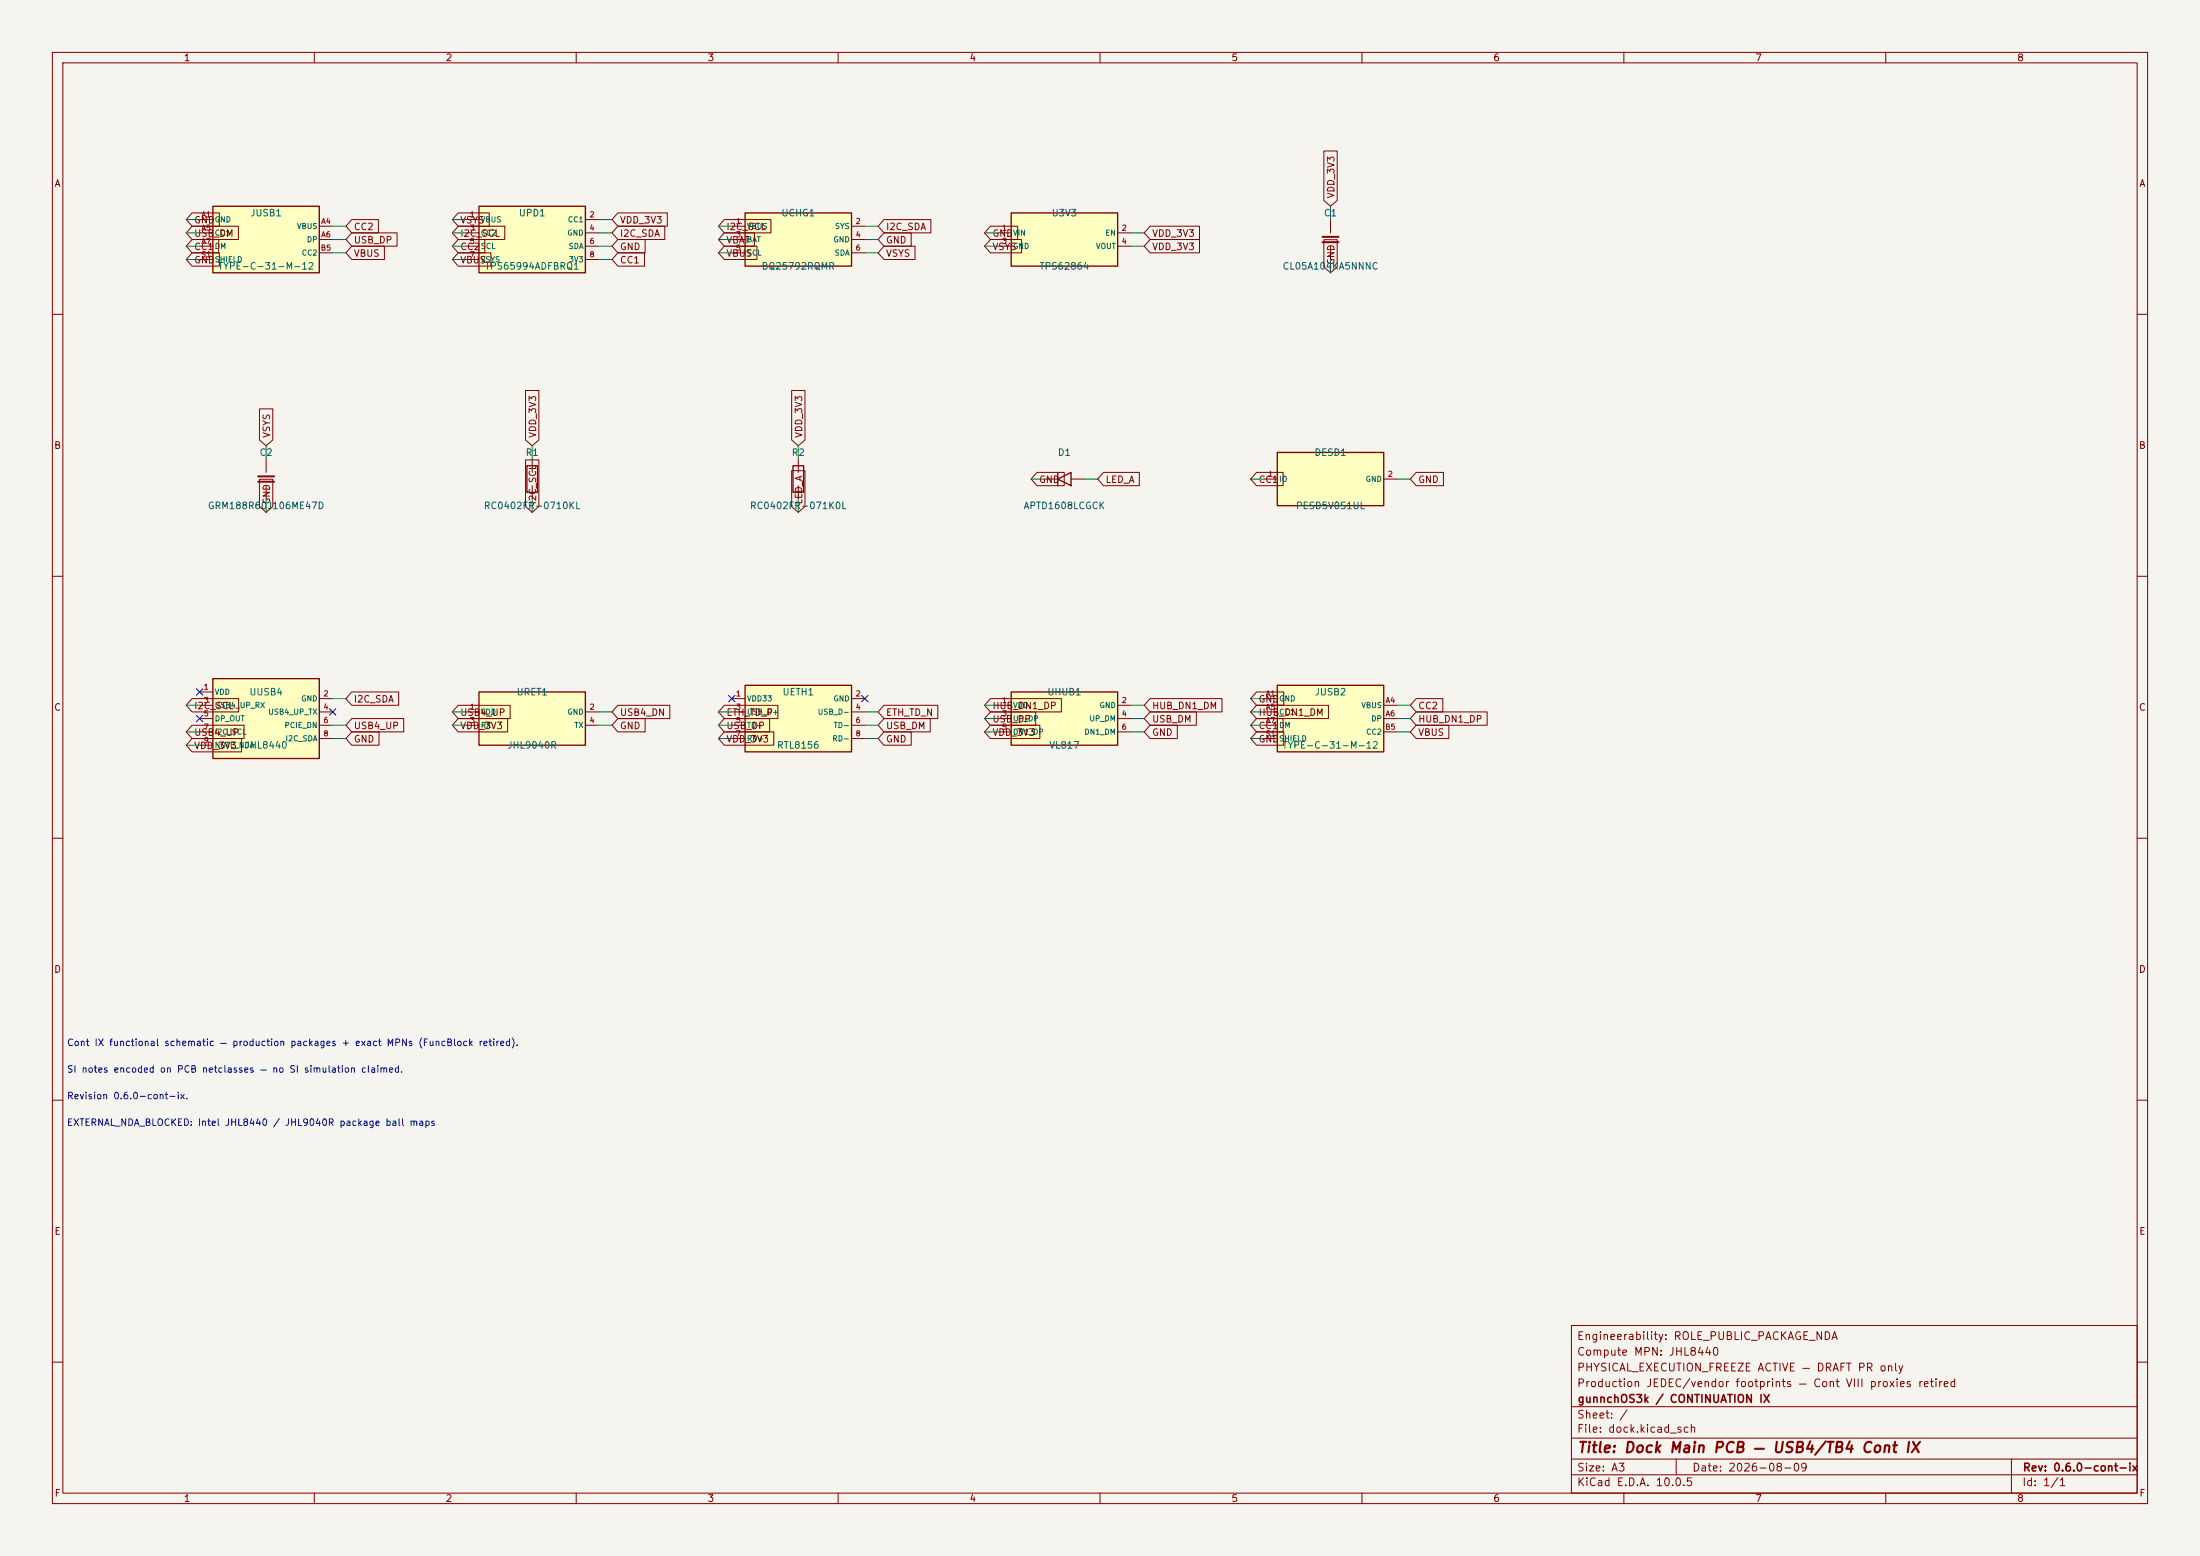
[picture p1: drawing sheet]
<svg xmlns="http://www.w3.org/2000/svg" width="420mm" height="297mm" viewBox="0 0 420 297" stroke-linecap="round" stroke-linejoin="round" font-family="sans-serif">
<path d="M0 0h420v297h-420z" fill="#f5f4ef" stroke="#f5f4ef" stroke-width=".19"/>
<g fill="none" stroke="#840000" stroke-width=".19">
<path d="M10 10h400v277h-400zM12 12h396v273h-396zM60 10v2M110 10v2M160 10v2M210 10v2M260 10v2M310 10v2M360 10v2M10 60h2M408 60h2M199.4 91.4h2.5"/>
<path d="M204.5 91.4h2.5M10 110h2M408 110h2M10 160h2M408 160h2M10 210h2M408 210h2M300 253h108v32h-108zM10 260h2M300 278.5h108M300 274.5h108M300 268.5h108"/>
<path d="M320 278.5v3M384 278.5v6.5M408 260h2M60 285v2M110 285v2M160 285v2M210 285v2M260 285v2M300 281.5h108M310 285v2M360 285v2"/>
</g>
<path d="M201.9 91.4l2.6-1.2v2.5zM201.9 90.2v2.5" fill="none" stroke="#840000" stroke-width=".25"/>
<path d="M243.8 130.8h20.4v12.7h-20.4z" fill="#ffffc2"/>
<path d="M243.8 130.8h20.4v12.7h-20.4z" fill="none" stroke="#840000" stroke-width=".25"/>
<path d="M241.3 133.4h2.5M241.3 135.9h2.5M241.3 138.4h2.5M264.2 134.6h2.5M264.2 137.2h2.5M264.2 139.7h2.5M241.3 141h2.5" fill="none" stroke="#840000" stroke-width=".19"/>
<path d="M243.8 86.4h20.4v10.1h-20.4z" fill="#ffffc2"/>
<path d="M243.8 86.4h20.4v10.1h-20.4z" fill="none" stroke="#840000" stroke-width=".25"/>
<path d="M254 41.9v2.6M254 47v2.5M50.8 87.6v2.6M50.8 92.7v2.6M241.3 91.4h2.5M264.2 91.4h2.5" fill="none" stroke="#840000" stroke-width=".19"/>
<path d="M252.5 45.2h3M252.5 46.2h3M49.3 90.9h3M49.3 91.9h3" fill="none" stroke="#840000" stroke-width=".37"/>
<path d="M91.4 39.4h20.4v12.7h-20.4z" fill="#ffffc2"/>
<path d="M91.4 39.4h20.4v12.7h-20.4z" fill="none" stroke="#840000" stroke-width=".25"/>
<path d="M88.9 41.9h2.5M88.9 44.5h2.5M88.9 47h2.5M88.9 49.5h2.5M111.8 41.9h2.5M111.8 44.5h2.5M111.8 47h2.5M111.8 49.5h2.5" fill="none" stroke="#840000" stroke-width=".19"/>
<path d="M193 40.6h20.4v10.2h-20.4z" fill="#ffffc2"/>
<path d="M193 40.6h20.4v10.2h-20.4z" fill="none" stroke="#840000" stroke-width=".25"/>
<path d="M190.5 44.5h2.5M190.5 47h2.5M213.4 44.5h2.5M213.4 47h2.5" fill="none" stroke="#840000" stroke-width=".19"/>
<path d="M142.2 40.6h20.4v10.2h-20.4z" fill="#ffffc2"/>
<path d="M142.2 40.6h20.4v10.2h-20.4z" fill="none" stroke="#840000" stroke-width=".25"/>
<path d="M139.7 43.2h2.5M139.7 45.7h2.5M139.7 48.3h2.5M162.6 43.2h2.5M162.6 45.7h2.5M162.6 48.3h2.5" fill="none" stroke="#840000" stroke-width=".19"/>
<path d="M40.6 129.5h20.4v15.3h-20.4z" fill="#ffffc2"/>
<path d="M40.6 129.5h20.4v15.3h-20.4z" fill="none" stroke="#840000" stroke-width=".25"/>
<path d="M38.1 132.1h2.5M38.1 134.6h2.5M38.1 137.2h2.5M38.1 139.7h2.5M61 133.4h2.5M61 135.9h2.5M61 138.4h2.5M38.1 142.2h2.5M61 141h2.5" fill="none" stroke="#840000" stroke-width=".19"/>
<path d="M193 132.1h20.4v10.1h-20.4z" fill="#ffffc2"/>
<path d="M100.6 88.9h2v5.1h-2zM193 132.1h20.4v10.1h-20.4z" fill="none" stroke="#840000" stroke-width=".25"/>
<path d="M101.6 87.6v2.6M101.6 92.7v2.6M190.5 134.6h2.5M190.5 137.2h2.5M190.5 139.7h2.5M213.4 134.6h2.5M213.4 137.2h2.5M213.4 139.7h2.5" fill="none" stroke="#840000" stroke-width=".19"/>
<path d="M91.4 132.1h20.4v10.1h-20.4z" fill="#ffffc2"/>
<path d="M151.4 88.9h2v5.1h-2zM91.4 132.1h20.4v10.1h-20.4z" fill="none" stroke="#840000" stroke-width=".25"/>
<path d="M152.4 87.6v2.6M152.4 92.7v2.6M88.9 135.9h2.5M88.9 138.4h2.5M111.8 135.9h2.5M111.8 138.4h2.5" fill="none" stroke="#840000" stroke-width=".19"/>
<path d="M142.2 130.8h20.4v12.7h-20.4z" fill="#ffffc2"/>
<path d="M142.2 130.8h20.4v12.7h-20.4z" fill="none" stroke="#840000" stroke-width=".25"/>
<path d="M139.7 133.4h2.5M139.7 135.9h2.5M139.7 138.4h2.5M162.6 133.4h2.5M162.6 135.9h2.5M162.6 138.4h2.5M139.7 141h2.5M162.6 141h2.5" fill="none" stroke="#840000" stroke-width=".19"/>
<path d="M40.6 39.4h20.4v12.7h-20.4z" fill="#ffffc2"/>
<path d="M40.6 39.4h20.4v12.7h-20.4z" fill="none" stroke="#840000" stroke-width=".25"/>
<g fill="none" stroke="#840000" stroke-width=".19">
<path d="M252.7 28.8h2.6v9.5l-1.3 1.1-1.3-1.1zM36.7 40.6h5.2v2.6h-5.2l-1.1-1.3zM36.7 48.3h5.2v2.5h-5.2l-1.1-1.3zM36.7 43.2h8.8v2.5h-8.8l-1.1-1.2zM36.7 45.7h5.1v2.6h-5.1l-1.1-1.3zM38.1 41.9h2.5M38.1 44.5h2.5M38.1 47h2.5M38.1 49.5h2.5M61 43.2h2.5M61 45.7h2.5M61 48.3h2.5"/>
<path d="M67.2 41.9h5v2.6h-5l-1.2-1.3zM67.2 47h6.2v2.5h-6.2l-1.2-1.2zM67.2 44.4h8.6v2.6h-8.6l-1.2-1.3zM87.5 40.6h5.9v2.6h-5.9l-1.1-1.3zM87.5 43.2h8.9v2.5h-8.9l-1.1-1.2zM87.5 45.7h5.1v2.6h-5.1l-1.1-1.3zM87.5 48.3h6.2v2.5h-6.2l-1.1-1.3zM118 48.3h5v2.5h-5l-1.2-1.3zM118 45.7h5.2v2.6h-5.2l-1.2-1.3zM118 43.2h8.9v2.5h-8.9l-1.2-1.2zM118 40.6h9.4v2.6h-9.4l-1.2-1.3zM138.3 44.4h5.7v2.6h-5.7l-1.1-1.3z"/>
<path d="M138.3 41.9h8.9v2.6h-8.9l-1.1-1.3zM138.3 47h6.2v2.5h-6.2l-1.1-1.2zM168.8 47h5.9v2.5h-5.9l-1.2-1.2zM168.8 44.4h5.2v2.6h-5.2l-1.2-1.3zM168.8 41.9h8.9v2.6h-8.9l-1.2-1.3zM189.1 45.7h5.9v2.6h-5.9l-1.1-1.3zM189.1 43.2h5.2v2.5h-5.2l-1.1-1.2zM219.6 45.7h9.4v2.6h-9.4l-1.2-1.3zM219.6 43.2h9.4v2.5h-9.4l-1.2-1.2zM252.7 45.8h2.6v5.2l-1.3 1.1-1.3-1.1zM49.5 78h2.6v6l-1.3 1.1-1.3-1.1zM100.3 74.5h2.6v9.5l-1.3 1.1-1.3-1.1z"/>
<path d="M151.1 74.5h2.6v9.5l-1.3 1.1-1.3-1.1zM49.5 91.5h2.6v5.2l-1.3 1.1-1.3-1.1zM100.3 87.8h2.6v8.9l-1.3 1.1-1.3-1.1zM151.1 89.8h2.6v6.9l-1.3 1.1-1.3-1.1zM198 90.2h5.2v2.5h-5.2l-1.2-1.3zM210.7 90.2h6.8v2.5h-6.8l-1.2-1.3zM239.9 90.2h5.1v2.5h-5.1l-1.1-1.3zM270.4 90.2h5.2v2.5h-5.2l-1.2-1.3zM36.7 133.3h8.9v2.6h-8.9l-1.1-1.3zM36.7 138.4h9.9v2.6h-9.9l-1.1-1.3zM67.2 132.1h8.9v2.5h-8.9l-1.2-1.2zM67.2 137.2h9.9v2.5h-9.9l-1.2-1.3z"/>
<path d="M67.2 139.7h5.2v2.5h-5.2l-1.2-1.2zM87.5 134.6h9.9v2.6h-9.9l-1.1-1.3zM87.5 137.2h9.4v2.5h-9.4l-1.1-1.3zM118 134.6h9.9v2.6h-9.9l-1.2-1.3zM118 137.2h5.2v2.5h-5.2l-1.2-1.3zM138.3 134.6h10.2v2.6h-10.2l-1.1-1.3zM138.3 137.2h8.6v2.5h-8.6l-1.1-1.3zM138.3 139.7h9.4v2.5h-9.4l-1.1-1.2zM168.8 134.6h10.2v2.6h-10.2l-1.2-1.3zM168.8 137.2h8.8v2.5h-8.8l-1.2-1.3zM168.8 139.7h5.2v2.5h-5.2l-1.2-1.2zM189.1 138.4h9.4v2.6h-9.4l-1.1-1.3z"/>
<path d="M189.1 135.9h8.6v2.5h-8.6l-1.1-1.2zM189.1 133.3h13.5v2.6h-13.5l-1.1-1.3zM219.6 138.4h5.2v2.6h-5.2l-1.2-1.3zM219.6 135.9h8.8v2.5h-8.8l-1.2-1.2zM219.6 133.3h13.7v2.6h-13.7l-1.2-1.3zM239.9 132.1h5.2v2.5h-5.2l-1.1-1.2zM239.9 137.2h5.1v2.5h-5.1l-1.1-1.3zM239.9 134.6h13.7v2.6h-13.7l-1.1-1.3zM239.9 139.7h5.2v2.5h-5.2l-1.1-1.2zM270.4 138.4h6.2v2.6h-6.2l-1.2-1.3zM270.4 135.9h13.5v2.5h-13.5l-1.2-1.2zM270.4 133.3h5v2.6h-5l-1.2-1.3z"/>
<path d="M36.7 141h9.4v2.5h-9.4l-1.1-1.3z"/>
</g>
<g fill="none" stroke="#009600" stroke-width=".19">
<path d="M254 39.4v2.5M35.6 41.9h2.5M35.6 49.5h2.5M35.6 47h2.5M35.6 44.5h2.5M63.5 45.7h2.5M63.5 48.3h2.5M63.5 43.2h2.5M86.4 41.9h2.5M86.4 49.5h2.5M86.4 47h2.5M86.4 44.5h2.5"/>
<path d="M114.3 41.9h2.5M114.3 49.5h2.5M114.3 47h2.5M114.3 44.5h2.5M137.2 45.7h2.5M137.2 48.3h2.5M137.2 43.2h2.5M165.1 45.7h2.5M165.1 48.3h2.5M165.1 43.2h2.5M188 47h2.5M188 44.5h2.5"/>
<path d="M215.9 47h2.5M215.9 44.5h2.5M254 49.5v2.6M50.8 85.1v2.5M50.8 95.3v2.5M101.6 85.1v2.5M101.6 95.3v2.5M152.4 85.1v2.5M152.4 95.3v2.5M196.8 91.4h2.6M207 91.4h2.5M238.8 91.4h2.5"/>
<path d="M266.7 91.4h2.5M35.6 134.6h2.5M35.6 139.7h2.5M63.5 133.4h2.5M63.5 138.4h2.5M86.4 138.4h2.5M86.4 135.9h2.5M114.3 138.4h2.5M114.3 135.9h2.5M137.2 138.4h2.5M137.2 135.9h2.5M165.1 138.4h2.5"/>
<path d="M165.1 135.9h2.5M188 134.6h2.5M188 139.7h2.5M188 137.2h2.5M215.9 134.6h2.5M215.9 139.7h2.5M215.9 137.2h2.5M238.8 133.4h2.5M238.8 138.4h2.5M238.8 135.9h2.5M266.7 134.6h2.5M266.7 139.7h2.5"/>
<path d="M266.7 137.2h2.5M35.6 142.2h2.5M63.5 141h2.5M137.2 141h2.5M165.1 141h2.5M238.8 141h2.5"/>
</g>
<path d="M37.5 136.6l1.2 1.2M37.5 131.5l1.2 1.2M38.7 136.6l-1.2 1.2M38.7 131.5l-1.2 1.2M62.9 135.3l1.2 1.2M64.1 135.3l-1.2 1.2M139.1 132.7l1.2 1.3M140.3 132.7l-1.2 1.3M164.5 132.7l1.2 1.3M165.7 132.7l-1.2 1.3" fill="none" stroke="#000084" stroke-width=".19"/>
<text font-size="2" fill="#840000" x="301" y="277.8">Title: Dock Main PCB — USB4/TB4 Cont IX</text>
<g font-size="1.5" fill="#840000">
<text x="300.9" y="256.1">Engineerability: ROLE_PUBLIC_PACKAGE_NDA</text>
<text x="300.9" y="262.1">PHYSICAL_EXECUTION_FREEZE ACTIVE — DRAFT PR only</text>
<text x="300.9" y="259.1">Compute MPN: JHL8440</text>
<text x="300.9" y="265.1">Production JEDEC/vendor footprints — Cont VIII proxies retired</text>
<text x="301" y="268.1">gunnchOS3k / CONTINUATION IX</text>
<text x="300.9" y="273.8">File: dock.kicad_sch</text>
<text x="300.9" y="271.1">Sheet: /</text>
<text x="300.9" y="281.2">Size: A3</text>
<text x="322.9" y="281.2">Date: 2026-08-09</text>
<text x="386" y="281.2">Rev: 0.6.0-cont-ix</text>
<text x="300.9" y="284">KiCad E.D.A. 10.0.5</text>
<text x="385.9" y="284">Id: 1/1</text>
</g>
<g font-size="1.3" fill="#840000">
<text x="35" y="12">1</text>
<text x="85" y="12">2</text>
<text x="135" y="12">3</text>
<text x="185" y="12">4</text>
<text x="235" y="12">5</text>
<text x="285" y="12">6</text>
<text x="335" y="12">7</text>
<text x="385" y="12">8</text>
<text x="10.3" y="36">A</text>
<text x="408.3" y="36">A</text>
<text x="255.1" y="38" transform="rotate(-90 255.1 38)">VDD_3V3</text>
<text x="37" y="43">GND</text>
<text x="37" y="45.5">USB_DM</text>
<text x="67.4" y="44.2">CC2</text>
<text x="67.4" y="46.8">USB_DP</text>
<text x="87.8" y="43">VSYS</text>
<text x="87.8" y="45.5">I2C_SCL</text>
<text x="118.2" y="45.5">I2C_SDA</text>
<text x="118.2" y="43">VDD_3V3</text>
<text x="138.6" y="46.8">VBAT</text>
<text x="138.6" y="44.2">I2C_SCL</text>
<text x="169" y="46.8">GND</text>
<text x="169" y="44.2">I2C_SDA</text>
<text x="189.4" y="45.5">GND</text>
<text x="219.8" y="45.5">VDD_3V3</text>
<text x="37" y="50.6">GND</text>
<text x="37" y="48">CC1</text>
<text x="67.4" y="49.3">VBUS</text>
<text x="87.8" y="48">CC2</text>
<text x="87.8" y="50.6">VBUS</text>
<text x="118.2" y="50.6">CC1</text>
<text x="118.2" y="48">GND</text>
<text x="138.6" y="49.3">VBUS</text>
<text x="169" y="49.3">VSYS</text>
<text x="189.4" y="48">VSYS</text>
<text x="219.8" y="48">VDD_3V3</text>
<text x="255.1" y="50.7" transform="rotate(-90 255.1 50.7)">GND</text>
<text x="51.9" y="83.7" transform="rotate(-90 51.9 83.7)">VSYS</text>
<text x="102.7" y="83.7" transform="rotate(-90 102.7 83.7)">VDD_3V3</text>
<text x="153.5" y="83.7" transform="rotate(-90 153.5 83.7)">VDD_3V3</text>
<text x="10.2" y="86">B</text>
<text x="408.2" y="86">B</text>
<text x="198.3" y="92.5">GND</text>
<text x="211" y="92.5">LED_A</text>
<text x="240.2" y="92.5">CC1</text>
<text x="270.6" y="92.5">GND</text>
<text x="51.9" y="96.4" transform="rotate(-90 51.9 96.4)">GND</text>
<text x="102.7" y="96.4" transform="rotate(-90 102.7 96.4)">I2C_SCL</text>
<text x="153.5" y="96.4" transform="rotate(-90 153.5 96.4)">LED_A</text>
<text x="10.2" y="136">C</text>
<text x="37" y="135.7">I2C_SCL</text>
<text x="67.4" y="134.4">I2C_SDA</text>
<text x="87.8" y="136.9">USB4_UP</text>
<text x="118.2" y="136.9">USB4_DN</text>
<text x="138.6" y="136.9">ETH_TD_P</text>
<text x="169" y="136.9">ETH_TD_N</text>
<text x="189.4" y="135.7">HUB_DN1_DP</text>
<text x="219.8" y="135.7">HUB_DN1_DM</text>
<text x="240.2" y="134.4">GND</text>
<text x="240.2" y="136.9">HUB_DN1_DM</text>
<text x="270.6" y="135.7">CC2</text>
<text x="408.2" y="136">C</text>
<text x="37" y="143.3">VDD_3V3</text>
<text x="37" y="140.8">USB4_UP</text>
<text x="67.4" y="139.5">USB4_UP</text>
<text x="67.4" y="142">GND</text>
<text x="87.8" y="139.5">VDD_3V3</text>
<text x="118.2" y="139.5">GND</text>
<text x="138.6" y="139.5">USB_DP</text>
<text x="138.6" y="142">VDD_3V3</text>
<text x="169" y="139.5">USB_DM</text>
<text x="169" y="142">GND</text>
<text x="189.4" y="140.8">VDD_3V3</text>
<text x="189.4" y="138.2">USB_DP</text>
<text x="219.8" y="140.8">GND</text>
<text x="219.8" y="138.2">USB_DM</text>
<text x="240.2" y="139.5">CC1</text>
<text x="240.2" y="142">GND</text>
<text x="270.6" y="140.8">VBUS</text>
<text x="270.6" y="138.2">HUB_DN1_DP</text>
<text x="10.2" y="186">D</text>
<text x="408.2" y="186">D</text>
<text x="10.3" y="236">E</text>
<text x="408.3" y="236">E</text>
<text x="10.3" y="286">F</text>
<text x="35" y="287">1</text>
<text x="85" y="287">2</text>
<text x="135" y="287">3</text>
<text x="185" y="287">4</text>
<text x="235" y="287">5</text>
<text x="285" y="287">6</text>
<text x="335" y="287">7</text>
<text x="385" y="287">8</text>
<text x="408.3" y="286">F</text>
</g>
<g font-size="1.3" fill="#006464">
<text x="47.7" y="41.6">JUSB1</text>
<text x="98.9" y="41.6">UPD1</text>
<text x="149.1" y="41.6">UCHG1</text>
<text x="200.7" y="41.6">U3V3</text>
<text x="252.6" y="41.6">C1</text>
<text x="41.5" y="51.8">TYPE-C-31-M-12</text>
<text x="92.5" y="51.8">TPS65994ADFBRQ1</text>
<text x="145.3" y="51.8">BQ25792RQMR</text>
<text x="198.3" y="51.8">TPS62864</text>
<text x="244.7" y="51.8">CL05A104KA5NNNC</text>
<text x="49.4" y="87.3">C2</text>
<text x="100.2" y="87.3">R1</text>
<text x="151" y="87.3">R2</text>
<text x="201.8" y="87.3">D1</text>
<text x="250.8" y="87.3">DESD1</text>
<text x="39.6" y="97.5">GRM188R60J106ME47D</text>
<text x="92.3" y="97.5">RC0402FR-0710KL</text>
<text x="143.1" y="97.5">RC0402FR-071K0L</text>
<text x="195.3" y="97.5">APTD1608LCGCK</text>
<text x="247.3" y="97.5">PESD5V0S1UL</text>
<text x="47.5" y="133">UUSB4</text>
<text x="98.5" y="133">URET1</text>
<text x="149.3" y="133">UETH1</text>
<text x="199.8" y="133">UHUB1</text>
<text x="250.9" y="133">JUSB2</text>
<text x="46.6" y="143.2">JHL8440</text>
<text x="96.8" y="143.2">JHL9040R</text>
<text x="148.2" y="143.2">RTL8156</text>
<text x="200.2" y="143.2">VL817</text>
<text x="244.7" y="143.2">TYPE-C-31-M-12</text>
</g>
<g font-size="1.3" fill="#0000c2">
<text x="12.7" y="200">Cont IX functional schematic — production packages + exact MPNs (FuncBlock retired).</text>
<text x="12.7" y="205.1">SI notes encoded on PCB netclasses — no SI simulation claimed.</text>
<text x="12.7" y="215.2">EXTERNAL_NDA_BLOCKED: Intel JHL8440 / JHL9040R package ball maps</text>
<text x="12.7" y="210.1">Revision 0.6.0-cont-ix.</text>
</g>
<g font-size="1" fill="#a90000">
<text x="38.3" y="41.7">A1</text>
<text x="89.6" y="41.7">1</text>
<text x="112.4" y="41.7">2</text>
<text x="38.3" y="44.3">A5</text>
<text x="38.3" y="46.8">A7</text>
<text x="61.2" y="43">A4</text>
<text x="61.2" y="45.5">A6</text>
<text x="89.6" y="44.3">3</text>
<text x="89.6" y="46.8">5</text>
<text x="112.4" y="44.3">4</text>
<text x="112.4" y="46.8">6</text>
<text x="140.4" y="43">1</text>
<text x="140.4" y="45.5">3</text>
<text x="163.2" y="43">2</text>
<text x="163.2" y="45.5">4</text>
<text x="191.2" y="44.3">1</text>
<text x="191.2" y="46.8">3</text>
<text x="214" y="44.3">2</text>
<text x="214" y="46.8">4</text>
<text x="38.3" y="49.3">S1</text>
<text x="61.1" y="48.1">B5</text>
<text x="89.6" y="49.3">7</text>
<text x="112.4" y="49.3">8</text>
<text x="140.4" y="48.1">5</text>
<text x="163.2" y="48.1">6</text>
<text x="242" y="91.3">1</text>
<text x="264.8" y="91.3">2</text>
<text x="38.8" y="131.9">1</text>
<text x="38.8" y="134.4">3</text>
<text x="38.8" y="137">5</text>
<text x="61.6" y="133.2">2</text>
<text x="61.6" y="135.7">4</text>
<text x="89.6" y="135.7">1</text>
<text x="112.4" y="135.7">2</text>
<text x="140.4" y="133.2">1</text>
<text x="140.4" y="135.7">3</text>
<text x="163.2" y="133.2">2</text>
<text x="163.2" y="135.7">4</text>
<text x="191.2" y="134.4">1</text>
<text x="191.2" y="137">3</text>
<text x="214" y="134.4">2</text>
<text x="214" y="137">4</text>
<text x="241.5" y="133.2">A1</text>
<text x="241.5" y="135.7">A5</text>
<text x="264.4" y="134.4">A4</text>
<text x="264.4" y="137">A6</text>
<text x="38.8" y="139.5">7</text>
<text x="38.8" y="142.1">9</text>
<text x="61.6" y="138.2">6</text>
<text x="61.6" y="140.8">8</text>
<text x="89.6" y="138.2">3</text>
<text x="112.4" y="138.2">4</text>
<text x="140.4" y="138.2">5</text>
<text x="140.4" y="140.8">7</text>
<text x="163.2" y="138.2">6</text>
<text x="163.2" y="140.8">8</text>
<text x="191.2" y="139.5">5</text>
<text x="214" y="139.5">6</text>
<text x="241.5" y="140.8">S1</text>
<text x="241.5" y="138.2">A7</text>
<text x="264.3" y="139.5">B5</text>
</g>
<g font-size="1" fill="#006464">
<text x="40.9" y="42.7">GND</text>
<text x="40.9" y="45.2">CC1</text>
<text x="40.9" y="47.8">DM</text>
<text x="56.6" y="43.9">VBUS</text>
<text x="58.5" y="46.5">DP</text>
<text x="91.7" y="42.7">VBUS</text>
<text x="91.7" y="45.2">CC2</text>
<text x="91.7" y="47.8">SCL</text>
<text x="108.2" y="45.2">GND</text>
<text x="108.3" y="42.7">CC1</text>
<text x="108.4" y="47.8">SDA</text>
<text x="142.5" y="43.9">VBUS</text>
<text x="142.5" y="46.5">BAT</text>
<text x="159" y="46.5">GND</text>
<text x="159.3" y="43.9">SYS</text>
<text x="193.3" y="45.2">VIN</text>
<text x="193.3" y="47.8">GND</text>
<text x="209.1" y="47.8">VOUT</text>
<text x="210.9" y="45.2">EN</text>
<text x="40.9" y="50.3">SHIELD</text>
<text x="57.5" y="49">CC2</text>
<text x="91.7" y="50.3">VSYS</text>
<text x="108.5" y="50.3">3V3</text>
<text x="142.5" y="49">SCL</text>
<text x="159.2" y="49">SDA</text>
<text x="244.1" y="92.2">IO</text>
<text x="260.6" y="92.2">GND</text>
<text x="40.9" y="132.8">VDD</text>
<text x="40.9" y="135.4">USB4_UP_RX</text>
<text x="40.9" y="137.9">DP_OUT</text>
<text x="51.1" y="136.7">USB4_UP_TX</text>
<text x="57.4" y="134.1">GND</text>
<text x="91.7" y="136.7">VDD</text>
<text x="108.2" y="136.7">GND</text>
<text x="142.5" y="134.1">VDD33</text>
<text x="142.5" y="136.7">USB_D+</text>
<text x="156" y="136.7">USB_D-</text>
<text x="159" y="134.1">GND</text>
<text x="193.3" y="135.4">VDD</text>
<text x="193.3" y="137.9">UP_DP</text>
<text x="207.9" y="137.9">UP_DM</text>
<text x="209.8" y="135.4">GND</text>
<text x="244.1" y="134.1">GND</text>
<text x="244.1" y="136.7">CC1</text>
<text x="259.8" y="135.4">VBUS</text>
<text x="261.7" y="137.9">DP</text>
<text x="40.9" y="140.5">I2C_SCL</text>
<text x="40.9" y="143">NOTE_NDA</text>
<text x="54.2" y="139.2">PCIE_DN</text>
<text x="54.4" y="141.7">I2C_SDA</text>
<text x="91.7" y="139.2">RX</text>
<text x="109.6" y="139.2">TX</text>
<text x="142.5" y="139.2">TD+</text>
<text x="142.5" y="141.7">RD+</text>
<text x="158.8" y="141.7">RD-</text>
<text x="159.1" y="139.2">TD-</text>
<text x="193.3" y="140.5">DN1_DP</text>
<text x="206.9" y="140.5">DN1_DM</text>
<text x="244.1" y="139.2">DM</text>
<text x="244.1" y="141.7">SHIELD</text>
<text x="260.7" y="140.5">CC2</text>
</g>
</svg>
